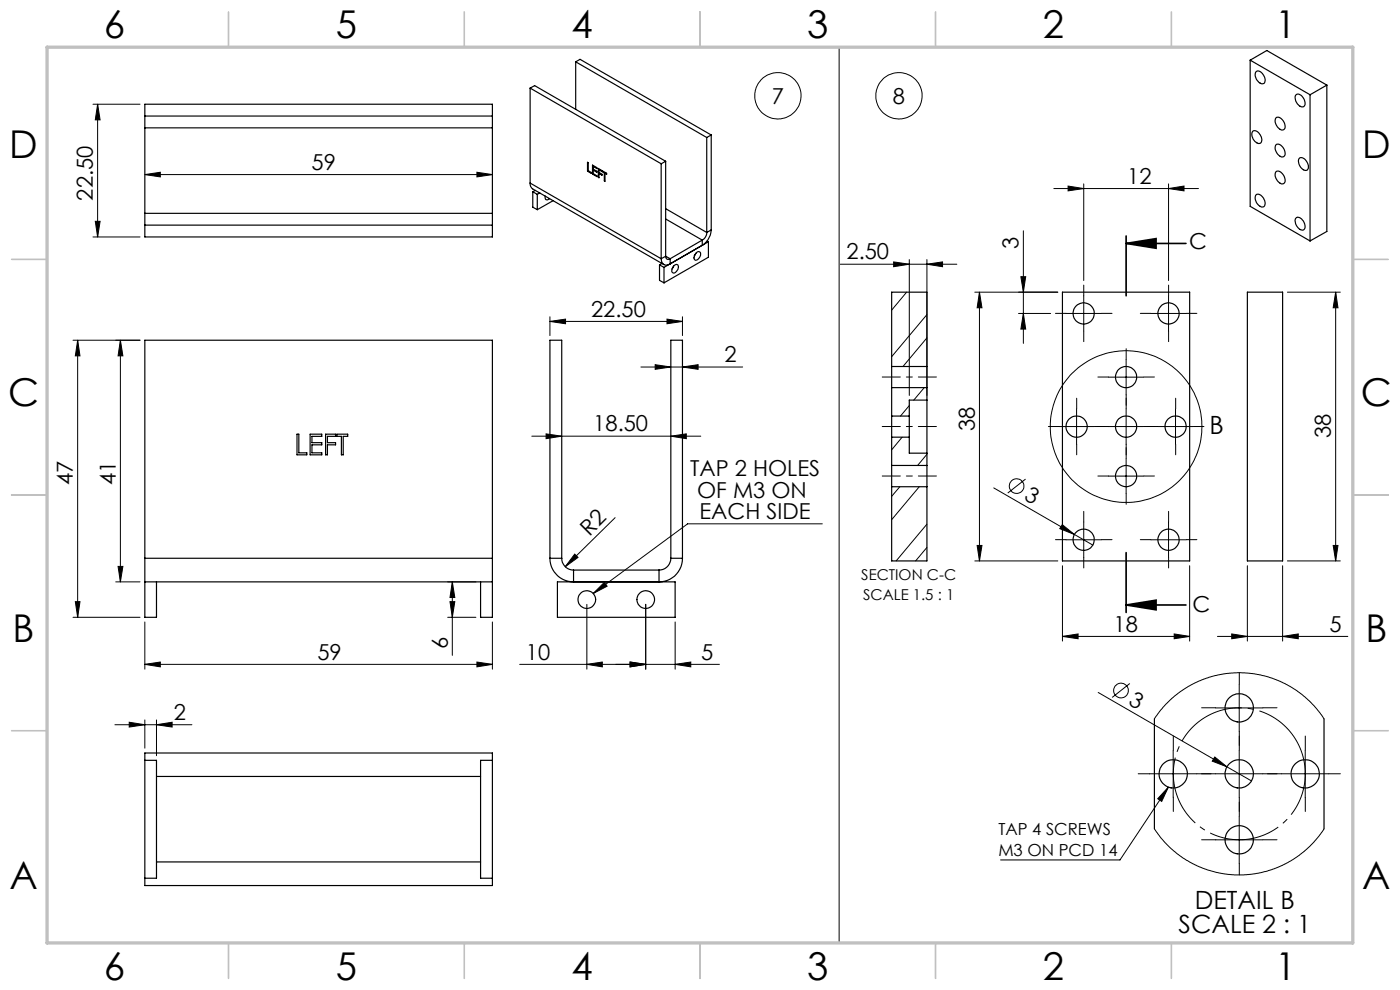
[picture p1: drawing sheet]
<svg xmlns="http://www.w3.org/2000/svg" width="297mm" height="210mm" viewBox="0 0 297 210" stroke-linecap="round" stroke-linejoin="round" font-family="sans-serif">
<g fill="none" stroke="#000" stroke-width=".21">
<path d="M178 10v190M19.7 22.1h10M20.7 22.1v28.2M20.7 22.1l.5 3.3h-1zM30.7 37l3.3-.5v1zM30.7 37h73.8M101.2 36.5l3.3 .5-3.3 .5zM223.6 40h30.6M226.6 39.5l3.3 .5-3.3 .5zM229.9 39v20.5M247.9 40l3.3-.5v1zM247.9 39v20.5"/>
<path d="M19.7 50.3h10M20.2 46.9h1l-.5 3.4zM178.3 56h24.7M189.6 55.6l3.3 .4-3.3 .6zM192.9 55.1v28.8M196.6 56l3.4-.4v1zM196.6 55.1v28.8M216.6 58.7h1l-.5 3.3zM217.1 49v23.8M15.5 72.2h14.2M16.5 72.2l.5 3.3h-1zM16.5 72.2v58.7"/>
<path d="M25.5 72.2v51.2M25.5 72.2l.6 3.3h-1.1zM116.7 68.2l3.3-.5v1zM116.7 67.2v4M116.7 68.2h28.1M136 77.8h21.6M139 77.4l3.3 .4-3.3 .5zM141.5 67.7l3.3 .5-3.3 .5zM144.8 77.8l3.3-.4v.9zM144.8 67.2v4M192.3 62l-3.1 3.8M196.6 66.7l-7.4 9"/>
<path d="M196.6 71.7l-5 6M206.8 62h17.6M207.8 62l.5 3.3h-1zM207.8 62v57M216.1 66.5h6.8M217.1 66.5l.5 3.3h-1zM226.1 66.5h7.5M229.9 62.8v7.4M238.9 76.2v7.5M244.2 66.5h7.4M247.9 62.8v7.4M273.1 62h11.2"/>
<path d="M283.4 62l.4 3.3h-1zM283.4 62v57M112.8 92.5h35.9M115.9 92l3.3 .5-3.3 .6zM142.3 92.5l3.3-.5v1.1zM191.4 92.7l-2.2 2.7M192.9 86l-1.9 2.3M196.1 82.2l-2.2 2.7M196.6 96.4l-1.9 2.3M224.6 90.5h7.5M228.4 86.7v7.6M235.1 90.5h7.5"/>
<path d="M235.1 80h7.5M238.9 86.7v7.6M238.9 97.3v7.4M245.6 90.5h7.6M249.4 86.7v7.6M121.9 117.5l.7 .7-2.7 2zM130.5 109.8l-10.6 10.4M174.4 111.1h-28.5l-20.1 14.8M190.9 103.2l-1.7 2.1M195 103.2l-5.8 7M196.6 111.2l-6.5 7.8M196.6 116.1l-2.4 2.9"/>
<path d="M206.8 119h17.6M207.3 115.7h1l-.5 3.3zM210.8 103.5l21 12.1M217.6 101.6l-3.8 3M225.4 111.3l2.5 2.1-3.1-1.3zM226.1 114.5h7.5M229.9 110.7v7.5M235.1 101h7.5M244.2 114.5h7.4M247.9 110.7v7.5M273.1 119h11.2M282.8 115.7h1l-.4 3.3z"/>
<path d="M15.5 130.9h14.2M16 127.6h1l-.5 3.3zM24.6 123.4h5.1M25 120.1h1.1l-.6 3.3zM30.7 131.9v10M95 130.9h6M95 123.4h6M95.5 127.6h1l-.5 3.3zM96 123.4l.5 3.3h-1zM96 123.4v15.6M104.5 131.9v10M124.5 128.2v13.7"/>
<path d="M125.8 125.9l2.4-2.4 .6 .8zM137 128.2v13.7M143.2 131.9v10M225.4 135l3.3-.5v1zM225.4 135h27M225.4 120v16M249.1 134.5l3.3 .5-3.3 .5zM252.4 120v16M258.3 135h27.6M261.3 134.5l3.3 .5-3.3 .5zM264.6 120v16M272.1 135l3.3-.5v1z"/>
<path d="M272.1 120v16M24.4 153.7h16.3M27.4 153.2l3.3 .5-3.3 .5zM30.7 140.9l3.3-.5v1.1zM30.7 152.7v6M30.7 140.9h73.8M33.2 153.7l3.3-.5v1zM33.2 152.7v7.6M101.2 140.4l3.3 .5-3.3 .6zM110.2 140.9h42.4M124.5 140.9l3.3-.5v1.1zM133.7 140.4l3.3 .5-3.3 .6z"/>
<path d="M143.2 140.9l3.3-.5v1.1zM233 146.9l27.3 15.8M239.7 145l-3.8 2.9M244.9 152.5l1.4-1.9 2.2-2.4 3.6-2.6 2.3-1.1 2.9-1.1 2.6-.5 2.6-.2 2.5 .1 2.3 .3 2.7 .8 2.6 1.1 2.6 1.6 1.8 1.3 1.8 1.9 2.1 2.7M248.9 159.2v9.9M257.9 150.2h10M262.9 145.2v9.9M262.9 159.2v9.9M276.9 159.2v9.9M243.9 164.1h10M244.9 175.8l1.4 2 2.1 2.2 3.4 2.5 2.2 1.2 2 .8 2.7 .7 3.1 .4h2.6l3-.5 2.9-.8 2.4-1.1 3-1.8 2.2-1.9 1.9-2.1 1.1-1.6M247.9 167l-1.4 3-.9-.6z"/>
<path d="M247.9 167l-10.3 15.4h-25.3M257.7 160.6l2.6 2.1-3.1-1.2zM257.9 164.1h10M257.9 178.1h10M260.3 162.7l5.2 3M262.9 173.1v10.1M271.9 164.1h10"/>
<circle cx="165" cy="20.3" r="4.9"/>
<circle cx="190.7" cy="20.3" r="4.9"/>
<circle cx="238.9" cy="90.5" r="16.1"/>
<circle cx="215.7" cy="103.1" r="1.55"/>
<circle cx="237.8" cy="146.5" r="1.56"/>
</g>
<path d="M238.9 51.6l6.4-1v2.1zM238.9 51.6h12.7M238.9 50.1v12.7M238.9 117.2v12.7M238.9 128.3l6.4-1v2.1zM238.9 128.3h12.7" fill="none" stroke="#000" stroke-width=".35"/>
<path d="M276.3 160a14 14 0 0 0-23.4-5.7 14 14 0 0 0 6.2 23.3 14 14 0 0 0 17.5-16.5l-.3-1.1" fill="none" stroke="#000" stroke-width=".21" stroke-dasharray="15.2 1.3 1.3 1.3" stroke-dashoffset="1.7" stroke-linecap="butt"/>
<g fill="none" stroke="#000" stroke-width=".21" stroke-dasharray="15.2 1.3 1.3 1.3">
<path d="M226.2 66.5h-2.3M229.9 62.7v-2.2M229.9 70.2v2.3M233.7 66.5h2.2M235.2 80h-2.3M238.9 76.2v-2.2M242.7 80h2.2M244.2 66.5h-2.3M247.9 62.7v-2.2M247.9 70.2v2.3M251.7 66.5h2.2M224.7 90.5h-2.3"/>
<path d="M228.4 86.7v-2.2M228.4 94.2v2.3M232.2 90.5h2.2M235.2 90.5h-2.3M238.9 86.7v-2.2M238.9 94.2v2.3M238.9 83.7v2.3M238.9 97.2v-2.2M242.7 90.5h2.2M245.7 90.5h-2.3M249.4 86.7v-2.2M249.4 94.2v2.3"/>
<path d="M253.2 90.5h2.2M226.2 114.5h-2.3M229.9 110.7v-2.2M229.9 118.2v2.3M233.7 114.5h2.2M235.2 101h-2.3M238.9 104.7v2.3M242.7 101h2.2M244.2 114.5h-2.3M247.9 110.7v-2.2M247.9 118.2v2.3M251.7 114.5h2.2"/>
<path d="M248.9 159.1v-3M257.9 150.1h-3M262.9 159.1v-3M262.9 145.1v-2.4M262.9 155.1v3M267.9 150.1h3M276.9 159.1v-3M243.9 164.1h-2.4M248.9 169.1v3M253.9 164.1h3M257.9 164.1h-3M257.9 178.1h-3"/>
<path d="M262.9 169.1v3M262.9 173.1v-3M267.9 164.1h3M267.9 178.1h3M271.9 164.1h-3M276.9 169.1v3M281.9 164.1h2.5M262.9 183.1v2.5"/>
</g>
<path d="M198.7 80h-11.5M198.7 90.5h-11.5M198.7 101h-11.5" fill="none" stroke="#000" stroke-width=".21" stroke-dasharray="15.2 1.3 1.3 1.3" stroke-dashoffset="11.4"/>
<g fill="none" stroke="#c0c0c0" stroke-width=".35">
<path d="M48.5 2.5v7.5M98.5 2.5v7.5M148.5 2.5v7.5M198.5 2.5v7.5M248.5 2.5v7.5M2.5 55h7.5M287 55h7.5M2.5 105h7.5M287 105h7.5M2.5 155h7.5M287 155h7.5M48.5 200v7.5"/>
<path d="M98.5 200v7.5M148.5 200v7.5M198.5 200v7.5M248.5 200v7.5"/>
</g>
<path d="M10 10h277v190h-277z" fill="none" stroke="#c0c0c0" stroke-width=".7"/>
<g fill="#000">
<path d="M225.4 111.3l2.5 2.1-3.1-1.3zM121.9 117.5l.7 .7-2.7 2zM125.8 125.9l2.4-2.4 .6 .8zM247.9 167l-1.4 3-.9-.6zM257.7 160.6l2.6 2.1-3.1-1.2z"/>
<path d="M30.7 37l3.3-.5v1zM101.2 36.5l3.3 .5-3.3 .5zM27.4 153.2l3.3 .5-3.3 .5zM33.2 153.7l3.3-.5v1zM115.9 92l3.3 .5-3.3 .6zM142.3 92.5l3.3-.5v1.1zM226.6 39.5l3.3 .5-3.3 .5zM247.9 40l3.3-.5v1zM189.6 55.6l3.3 .4-3.3 .6zM196.6 56l3.4-.4v1z"/>
<path d="M238.9 51.6l6.4-1v2.1zM238.9 128.3l6.4-1v2.1z"/>
<path d="M25.5 72.2l.6 3.3h-1.1zM25 120.1h1.1l-.6 3.3zM20.7 22.1l.5 3.3h-1zM20.2 46.9h1l-.5 3.4zM207.8 62l.5 3.3h-1zM207.3 115.7h1l-.5 3.3z"/>
<path d="M144.8 77.8l3.3-.4v.9zM139 77.4l3.3 .4-3.3 .5zM272.1 135l3.3-.5v1zM261.3 134.5l3.3 .5-3.3 .5z"/>
<path d="M217.1 66.5l.5 3.3h-1zM216.6 58.7h1l-.5 3.3z"/>
<path d="M95.5 127.6h1l-.5 3.3zM96 123.4l.5 3.3h-1zM16 127.6h1l-.5 3.3zM16.5 72.2l.5 3.3h-1zM282.8 115.7h1l-.4 3.3zM283.4 62l.4 3.3h-1z"/>
<path d="M225.4 135l3.3-.5v1zM249.1 134.5l3.3 .5-3.3 .5z"/>
<path d="M30.7 140.9l3.3-.5v1.1zM101.2 140.4l3.3 .5-3.3 .6z"/>
<path d="M124.5 140.9l3.3-.5v1.1zM133.7 140.4l3.3 .5-3.3 .6zM116.7 68.2l3.3-.5v1zM141.5 67.7l3.3 .5-3.3 .5z"/>
<path d="M133.7 140.4l3.3 .5-3.3 .6zM143.2 140.9l3.3-.5v1.1z"/>
</g>
<g fill="none" stroke="#000" stroke-width=".25">
<path d="M112.5 18.7l27.8 16M112.5 18.7v20.1M112.5 18.7l.9-.5 27.8 16M122.1 13.1l27.8 16.1M122.1 13.1v10.1M122.1 13.1l.9-.5 27.9 16M265.2 12.8l3.5-2.1 12.8 7.4M265.2 12.8l12.7 7.3M265.2 12.8v31l12.7 7.3M266.5 15.2a1.23 1.23 0 0 1 1.6 .9 1.04 1.04 0 0 1-.2 1.7 1.84 1.84 0 0 1-1.4-2.6zM281.5 18.1l-3.6 2M281.5 18.1v31l-3.6 2"/>
<path d="M30.7 24.6v2.5M30.7 24.6v-2.5h73.8v2.5M30.7 27.1v18.2M30.7 24.6h73.8M30.7 27.1h73.8M104.5 24.6v2.5M104.5 27.1v18.2M112.5 38.8l.1 .7 .4 .6 27.8 16M112.5 38.8l27.8 16.1M124.6 34.4l.2 .1v1.7l.6 .4v.2l-.8-.5zM125.7 35l.9 .6v.2l-.8-.5v.6l.8 .4v.2l-.8-.4v.7l.8 .5v.2l-.9-.6zM126.9 35.7l.8 .5v.2l-.6-.4v.6l.6 .4v.2l-.6-.4v.9l-.2-.1z"/>
<path d="M127.8 36.3l.9 .5v.2l-.4-.2v1.6h-.1v-1.8l-.4-.2zM140.3 34.7v20.2M141.2 34.2l-.9 .5M141.2 34.2v20.2M149.9 29.2v20.1M150.9 28.6l-1 .6M150.9 28.6v20.2M265.8 27.8a1.43 1.43 0 0 1 1.7 1.2 .87 .87 0 0 1 .2 .9 .87 .87 0 0 1-.8 .5 1.99 1.99 0 0 1-1.1-2.6zM270.7 30.7a1.63 1.63 0 0 1 1.9 1.7 .72 .72 0 0 1-.4 .9 .72 .72 0 0 1-.9-.4l-.4-.4a1.53 1.53 0 0 1-.2-1.8zM270.7 25a1.63 1.63 0 0 1 1.9 1.7 .72 .72 0 0 1-.4 .9 .72 .72 0 0 1-.9-.4l-.4-.4a1.53 1.53 0 0 1-.2-1.8zM270.7 36.4a1.63 1.63 0 0 1 1.9 1.7 .72 .72 0 0 1-.4 .9 .72 .72 0 0 1-.9-.3l-.4-.5a1.53 1.53 0 0 1-.2-1.8zM274.9 20.2a1.22 1.22 0 0 1 1.7 .9l.1 .1a.87 .87 0 0 1-.4 1.5 1.99 1.99 0 0 1-1.4-2.5z"/>
<path d="M275.7 33.5a1.47 1.47 0 0 1 1.8 1.4 .75 .75 0 0 1-.1 1.1 .75 .75 0 0 1-1-.1l-.8-.9a1.28 1.28 0 0 1 .1-1.5zM277.9 20.1v31M30.7 45.3v2.5M30.7 47.8v2.5h73.8v-2.5M30.7 47.8h73.8M30.7 45.3h73.8M104.5 45.3v2.5M113 40.7l1 .5M113 40.7v3.2l1 .6M113.6 40.4l-.6 .3M114 41.2v3.3M114.5 40.9l-.5 .3"/>
<path d="M115.7 41.6a.53 .53 0 0 0 .1 .8 .53 .53 0 0 0 .8-.3M117.3 42.6l-3.3 1.9M139.9 56.2l1 .5M139.9 56.2v3.3l1 .5M140.3 54.9a1.17 1.17 0 0 0 .5 1.2 1.17 1.17 0 0 0 1.4-.1M140.4 55.9l-.5 .3M140.9 56.7v3.3M141.2 54.4a.57 .57 0 0 0 .3 .6 .57 .57 0 0 0 .7-.1M141.2 54.4l-.9 .5M141.2 44.3l8.7 5M141.2 54.4l1 .5M141.2 46.5l7.8 4.4"/>
<path d="M142.2 54.9v1.1M142.9 56.4l-.3 .6M143 56.4a.53 .53 0 0 1 .7-.2 .53 .53 0 0 1 .2 .7 .99 .99 0 0 1-1.2 .9 1.11 1.11 0 0 1 .3-1.4zM147.6 53.7a.55 .55 0 0 1 .8-.3 .55 .55 0 0 1 .2 .9 .93 .93 0 0 1-1.3 .8 1.26 1.26 0 0 1 .3-1.4zM147.6 53.7l-.3 .6M149 50.9l-6.8 4M149 50.9v1.1M149 52l-6.8 4M149.9 49.3a1.9 1.9 0 0 1-.9 1.6M150 51.1l.3 .2M150.3 51.3v3.3l-9.4 5.4M150.3 51.3l-9.4 5.4"/>
<path d="M150.9 48.8a4.3 4.3 0 0 1-1.9 3.2M150.9 48.8l-1 .5M266.5 41.3a1.59 1.59 0 0 1 1.9 1.6 .76 .76 0 0 1-.4 1 .76 .76 0 0 1-1-.3l-.5-.9a1.37 1.37 0 0 1 0-1.4zM275 46.2a1.47 1.47 0 0 1 1.8 1.3 .77 .77 0 0 1 0 1 .77 .77 0 0 1-.9 .2 1.92 1.92 0 0 1-.9-2.5zM189.2 77.7v4.5M189.2 77.7v-15.7h7.4v15.7M189.2 77.7h7.4M196.6 77.7v4.5M225.4 62h27v57h-27zM264.6 62h7.5v57h-7.5zM63 92.1h.4v4h1.7v.4h-2.1zM65.8 92.1h2.5v.5h-2.1v1.3h2.1v.5h-2.1v1.7h2.1v.4h-2.5z"/>
<path d="M69.1 92.1h2.1v.5h-1.7v1.3h1.7v.5h-1.7v2.1h-.4zM71.5 92.1h2.3v.5h-1v3.9h-.4v-3.9h-.9zM189.2 98.7v4.5M189.2 88.3v4.4M189.2 98.7h7.4M189.2 82.2h7.4M189.2 92.7h3.7M189.2 82.2v6.1M189.2 92.7v6M189.2 88.3h3.7M192.9 88.3v4.4M192.9 92.7v3.4h3.7"/>
<path d="M196.6 98.7v4.5M196.6 84.9v11.2M196.6 84.9h-3.7v3.4M196.6 82.2v2.7M196.6 96.1v2.6M30.7 118.4v5M30.7 118.4v-46.2h73.8v46.2M30.7 118.4h73.8M104.5 118.4v5M116.7 118.4a5 5 0 0 0 5 5v-2.5M116.7 118.4v-46.2h2.5v46.2M116.7 118.4h2.5"/>
<path d="M119.2 118.4a2.51 2.51 0 0 0 2.5 2.5M142.3 118.4a2.51 2.51 0 0 1-2.5 2.5M142.3 118.4v-46.2h2.5v46.2M142.3 118.4h2.5M144.8 118.4a5 5 0 0 1-5 5v-2.5M189.2 103.2v15.8h7.4v-15.8M189.2 103.2h7.4M30.7 123.4v7.5h2.5v-7.5M30.7 123.4h73.8M102 123.4v7.5h2.5v-7.5M118.3 123.4h24.9v7.5h-24.9zM121.7 120.9h18.1"/>
<path d="M244.9 152.5v23.3M280.9 152.5v23.3M30.7 161.3v-1.6h73.8v1.6M30.7 161.3v25M30.7 161.3h2.5v25h-2.5M33.2 164.7h68.8M104.5 161.3v25M104.5 161.3h-2.5v25h2.5M30.7 186.3v1.5h73.8v-1.5M33.2 182.8h68.8"/>
<circle cx="229.9" cy="66.5" r="2.26"/>
<circle cx="238.9" cy="80" r="2.24"/>
<circle cx="247.9" cy="66.5" r="2.25"/>
<circle cx="228.4" cy="90.5" r="2.25"/>
<circle cx="238.9" cy="90.5" r="2.25"/>
<circle cx="249.4" cy="90.5" r="2.26"/>
<circle cx="229.9" cy="114.5" r="2.25"/>
<circle cx="238.9" cy="101" r="2.25"/>
<circle cx="247.9" cy="114.5" r="2.24"/>
<circle cx="124.5" cy="127.2" r="1.88"/>
<circle cx="137" cy="127.2" r="1.88"/>
<circle cx="262.9" cy="150.2" r="3"/>
<circle cx="248.9" cy="164.2" r="3"/>
<circle cx="262.9" cy="164.2" r="3"/>
<circle cx="262.9" cy="178.1" r="3"/>
<circle cx="276.9" cy="164.2" r="3"/>
</g>
<g font-size="8.1">
<text x="22" y="8">6</text>
<text x="71.2" y="8">5</text>
<text x="121.2" y="8">4</text>
<text x="171.3" y="8">3</text>
<text x="221.3" y="8">2</text>
<text x="270.5" y="8">1</text>
<text x="2" y="33.6">D</text>
<text x="289" y="33.6">D</text>
<text x="1.7" y="86.1">C</text>
<text x="288.7" y="86.1">C</text>
<text x="2.7" y="136.1">B</text>
<text x="289.7" y="136.1">B</text>
<text x="2" y="188.6">A</text>
<text x="289" y="188.6">A</text>
<text x="22" y="208">6</text>
<text x="71.2" y="208">5</text>
<text x="121.2" y="208">4</text>
<text x="171.3" y="208">3</text>
<text x="221.3" y="208">2</text>
<text x="270.5" y="208">1</text>
</g>
<g font-size="5.3">
<text x="256.6" y="92">B</text>
<text x="250" y="198">SCALE 2 : 1</text>
<text x="253.5" y="192.8">DETAIL B</text>
</g>
<g font-size="4.7">
<text x="163.7" y="22">7</text>
<text x="189.4" y="22">8</text>
<text x="66.1" y="36">59</text>
<text x="239.1" y="39">12</text>
<text x="19.7" y="42.5" transform="rotate(-90 19.7 42.5)">22.50</text>
<text x="216.1" y="52.8" transform="rotate(-90 216.1 52.8)">3</text>
<text x="252.3" y="52.8">C</text>
<text x="179.6" y="55">2.50</text>
<text x="125.4" y="67.2">22.50</text>
<text x="153.7" y="76.8">2</text>
<text x="125.9" y="91.5">18.50</text>
<text x="206.8" y="91.4" transform="rotate(-90 206.8 91.4)">38</text>
<text x="282.3" y="92.9" transform="rotate(-90 282.3 92.9)">38</text>
<text x="146.4" y="101">TAP 2 HOLES</text>
<text x="15.5" y="102.9" transform="rotate(-90 15.5 102.9)">47</text>
<text x="24.6" y="102.9" transform="rotate(-90 24.6 102.9)">41</text>
<text x="147.9" y="105.6">OF M3 ON</text>
<text x="217.1" y="105.9" transform="rotate(30 217.1 105.9)">3</text>
<text x="125" y="113.8" transform="rotate(-45 125 113.8)">R2</text>
<text x="148.4" y="110.1">EACH SIDE</text>
<text x="253" y="129.8">C</text>
<text x="95" y="137.7" transform="rotate(-90 95 137.7)">6</text>
<text x="236.2" y="134">18</text>
<text x="282.1" y="134">5</text>
<text x="67.3" y="139.9">59</text>
<text x="111.6" y="139.9">10</text>
<text x="148.7" y="139.9">5</text>
<text x="239.2" y="149.2" transform="rotate(30 239.2 149.2)">3</text>
<text x="36.9" y="152.7">2</text>
</g>
<g font-size="3.5">
<text x="211.8" y="177.1">TAP 4 SCREWS</text>
<text x="211.8" y="181.6">M3 ON PCD 14</text>
</g>
<g font-size="3.2">
<text x="182.7" y="123.1">SECTION C-C</text>
<text x="183.1" y="127.2">SCALE 1.5 : 1</text>
</g>
</svg>
